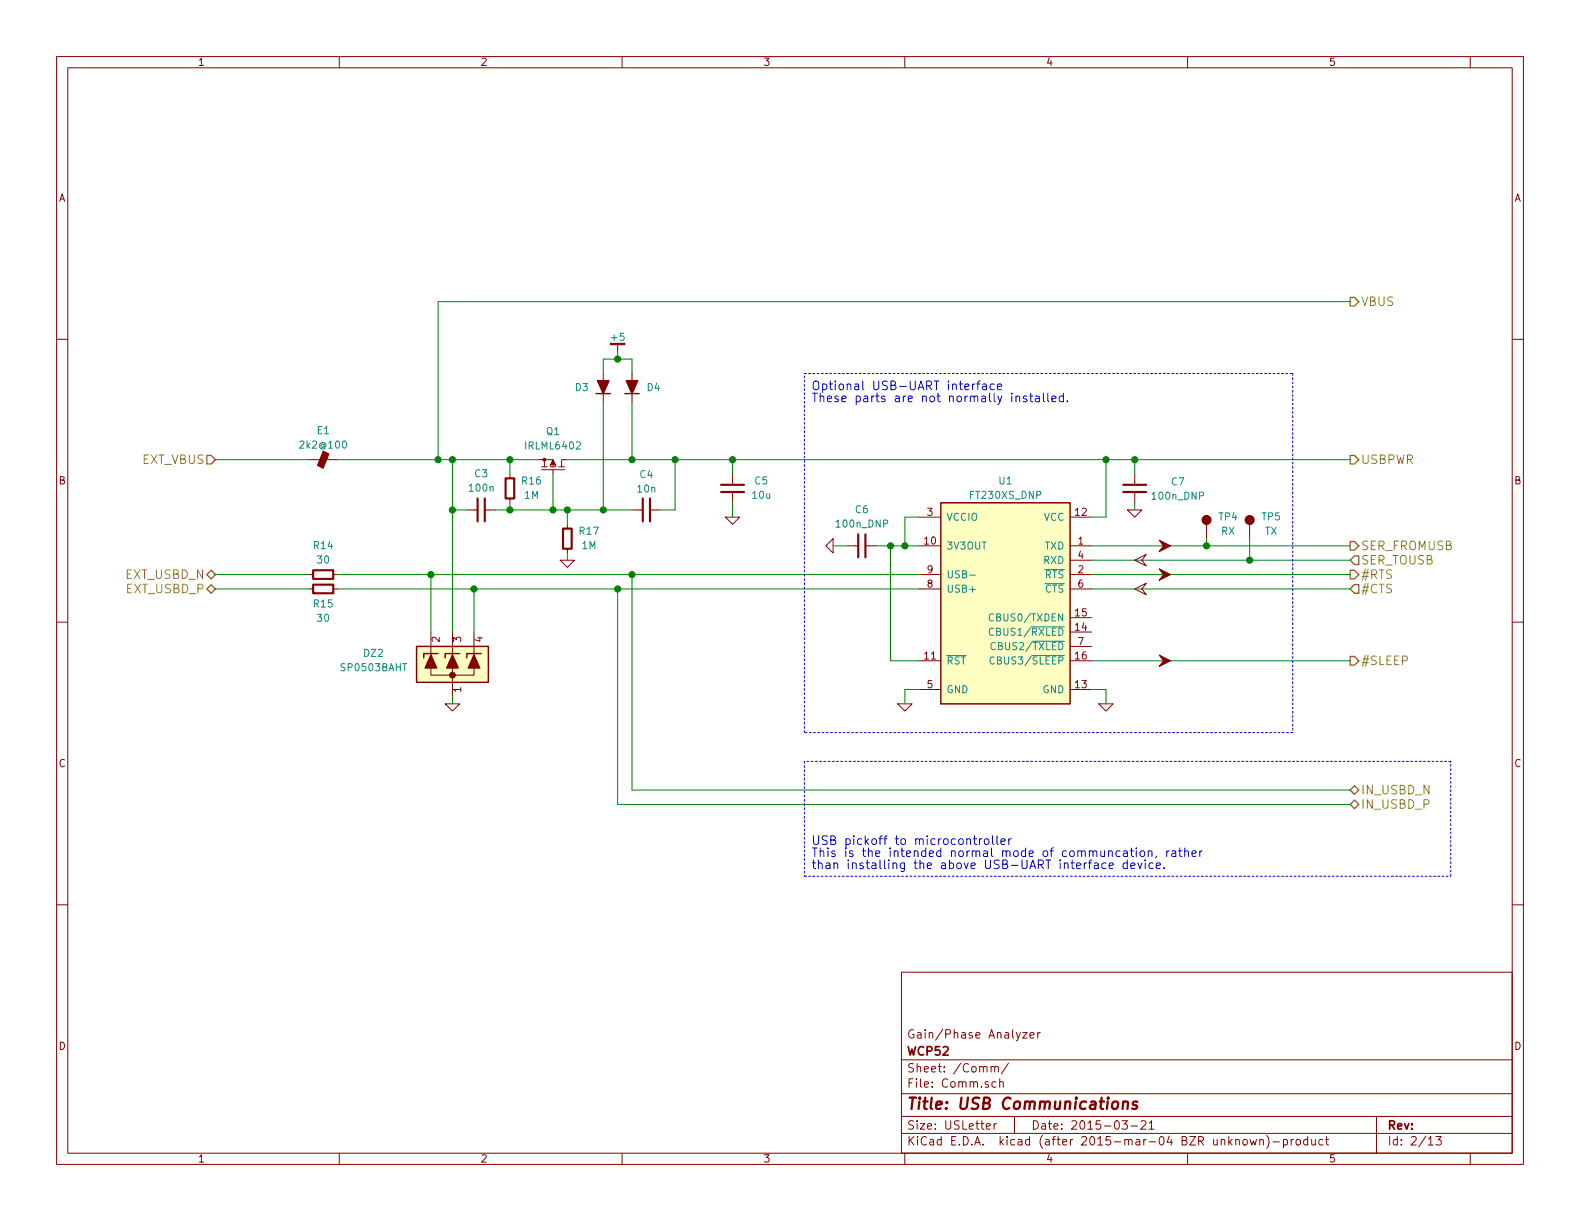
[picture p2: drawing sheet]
<svg xmlns="http://www.w3.org/2000/svg" width="279mm" height="216mm" viewBox="0 0 279 216" stroke-linecap="round" stroke-linejoin="round" font-family="sans-serif">
<g fill="none" stroke="#840000" stroke-width=".18">
<path d="M10 10h259.4v195.9h-259.4zM12 12h255.4v191.9h-255.4zM60 10v2M110 10v2M160 10v2M210 10v2M260 10v2M10 60h2M267.4 60h2M106.7 66v1.3M106.7 69.6v1.5M109.2 61v1.2"/>
<path d="M111.8 66v1.3M111.8 69.6v1.5M54.6 81.3h5.1M82.5 90.2h2M85.7 90.2h1.9M90.2 83.8v.8M90.2 88.1v.8M95.2 81.3h.7M95.8 81.3h2v1.3M95.8 83.1h4M95.8 82.6h1M96.3 81.3v1.3"/>
<path d="M97.3 82.6h1M97.8 83.1v.7M98.8 82.6h1M99.1 99.1h2.5l-1.3 1.2zM99.7 81.3h.6M99.8 81.3h-.5v1.3M100.3 92.7v.8M100.3 97v.8M111.8 90.2h1.9M114.9 90.2h1.9M128.3 91.4h2.5l-1.3 1.3zM129.5 83.8v1.9"/>
<path d="M129.5 87v1.9M146 96.5l1.3-1.2v2.5zM149.9 96.5h1.9M153 96.5h1.9M162.6 96.5h3.8M162.6 91.4h3.8M189.2 96.5h3.8M189.2 91.4h3.8M189.2 99.1h3.8M199.4 90.2h2.5l-1.2 1.2zM200.7 99.1l2-1.1-.8 1.1 .8 1zM200.7 83.8v1.9"/>
<path d="M200.7 87v1.9M213.4 92.7v2.6M221 92.7v2.6M10 110h2M54.6 101.6h.8M54.6 104.1h.8M58.9 101.6h.8M58.9 104.1h.8M76.2 118.1v1.3h7.6v-1.3M76.2 111.8v4M80 111.8v4M80 118.1v5.1"/>
<path d="M83.8 111.8v4M162.6 101.6h3.8M162.6 104.1h3.8M162.6 116.8h3.8M189.2 101.6h3.8M189.2 104.1h3.8M189.2 114.3h3.8M189.2 116.8h3.8M189.2 111.8h3.8M189.2 109.2h3.8M200.7 104.1l2-1-.8 1 .8 1.1zM267.4 110h2"/>
<path d="M78.7 124.5h2.6l-1.3 1.2zM158.7 124.5h2.6l-1.3 1.2zM162.6 121.9h3.8M189.2 121.9h3.8M194.3 124.5h2.5l-1.2 1.2zM10 160h2M267.4 160h2M159.4 171.9h108v32h-108zM159.4 197.4h108M159.4 193.4h108M159.4 187.4h108M174.4 199.2l.7-.2v-.2l-.4-.1-.3 .2 .1 .7h.6"/>
<path d="M175.3 188.7l.2-.1h.3l.1 1M175.3 188.6v1M175.8 198.7v1M175.9 188.8a.36 .36 0 0 1 .3-.2 .36 .36 0 0 1 .4 .2v.8M176.1 191.3h-.4l-.3 .2 .1 .6 .2 .2 .4-.1M176.2 198.7l-.4 .3M176.8 191.4l.2-.1h.4v1M176.8 190.8v1.5M178.3 188l-1.2 1.9M179.4 197.4v3M180.8 182.6h.8l-.8 1h.8M182.1 183.1l.8-.2-.1-.2-.4-.1-.3 .2 .1 .7h.6"/>
<path d="M183.5 182.6v1M183.9 182.6l-.4 .3M198.4 198.2h1l-.5 .6 .4 .1v.6l-.2 .2-.7-.2M200 199.1h1.1M201.8 198.3l.2-.1h.4l.2 .4-.9 1.1h.9M203.2 198.6l.4-.4v1.5M203.2 199.7h.9M243.4 197.4v6.5M60 203.9v2M110 203.9v2M159.4 200.4h108M160 203.9v2"/>
<path d="M210 203.9v2M219.9 201.6l.2-.1 .4 .1 .1 .6-.2 .2-.3 .1-.2-.2zM221.1 201.5l.3 1 .2-.7 .3 .7 .3-1M222.8 201.6l.2-.1h.4v1M222.8 201.5v1M224 200.8a1.71 1.71 0 0 1 0 2.2M225.1 201.9h1.2M227 201.5h.4l.3 .3-.1 .6h-.6M227 201.5v1.5M228.3 201.5v1M228.8 201.5l-.5 .3M229.3 201.6l.2-.1 .4 .1 .1 .6-.2 .2-.3 .1-.2-.2z"/>
<path d="M231.2 201.5h-.4l-.3 .3 .1 .5 .2 .2 .4-.1M231.2 201v1.5M232 201.5v.9l.4 .1 .2-.2M232.6 201.5v1M233.9 201.5h-.4l-.3 .3 .1 .5 .2 .2 .4-.1M234.4 201.5h.5M234.6 201v1.3l.3 .2M252.6 202.5h.8M253.9 201h1l-.5 .5 .4 .2v.6l-.2 .2-.7-.2M260 203.9v2"/>
</g>
<path d="M198.6 194.9a.52 .52 0 0 1 .9 .1l-.1 1.1M198.7 194.8l-.2 1.3M201.1 194.8h-.5l-.3 .3 .3 .3 .4 .1 .1 .3-.1 .2-.2 .1-.6-.1" fill="none" stroke="#840000" stroke-width=".41"/>
<g fill="#ffffc2" stroke="#ffffc2" stroke-width=".25">
<path d="M166.4 88.9h22.8v35.6h-22.8z"/>
<path d="M73.7 114.3h12.7v6.4h-12.7z"/>
</g>
<path d="M105.4 69.6h2.5M110.5 69.6h2.5M166.4 88.9h22.8v35.6h-22.8zM73.7 114.3h12.7v6.4h-12.7zM77.5 115.6h-2.6v.7M81.3 115.6h-2.6v.7M85.1 115.6h-2.6v.7" fill="none" stroke="#840000" stroke-width=".25"/>
<path d="M167.4 115.9h3.4M171.5 101.7h1M175.7 111.2a.5 .5 0 0 0-.6 0 .5 .5 0 0 0-.2 .6l.1 .3a.41 .41 0 0 0 .7 .1M175.7 108.6a.5 .5 0 0 0-.6 0 .5 .5 0 0 0-.2 .6l.1 .4a.41 .41 0 0 0 .7 .1M175.8 116.3a.5 .5 0 0 0-.6 0 .5 .5 0 0 0-.1 .6l.1 .3a.41 .41 0 0 0 .6 .1M176 113.7a.5 .5 0 0 0-.6 0 .5 .5 0 0 0-.2 .6l.1 .4a.41 .41 0 0 0 .7 .1M182.3 110.8h5.9M182.4 115.9h5.8M182.6 113.4h5.6M184.8 100.7h3.4M184.8 103.2h3.4" fill="none" stroke="#008484" stroke-width=".18"/>
<g fill="#840000" stroke="#840000" stroke-width=".18">
<path d="M57.1 79.8l1.1 .5-1.1 2.5-1-.5z"/>
<path d="M97.8 81.3l.5 1-.5-.3-.5 .3z"/>
<path d="M107.9 60.7h2.6v.3h-2.6z"/>
<path d="M205 95.5l2 1-2 1 .7-1z"/>
<path d="M205 100.6l2 1-2 1 .7-1z"/>
<path d="M205 115.8l2 1-2 1.1 .7-1.1z"/>
<circle cx="80" cy="119.4" r=".51"/>
<circle cx="96.3" cy="81.3" r=".25"/>
</g>
<g fill="#840000" stroke="#840000" stroke-width=".25">
<path d="M76.2 115.8l1 2.3h-2z"/>
<path d="M80 115.8l1 2.3h-2z"/>
<path d="M83.8 115.8l1 2.3h-2z"/>
<path d="M105.7 67.3h2l-1 2.3z"/>
<path d="M110.7 67.3h2.1l-1 2.3z"/>
<circle cx="213.4" cy="91.9" r=".76"/>
<circle cx="221" cy="91.9" r=".76"/>
</g>
<g fill="none" stroke="#840000" stroke-width=".38">
<path d="M84.5 88.1v4.1M85.7 88.1v4.1M89.4 84.6h1.5v3.5h-1.5zM99.6 93.5h1.5v3.5h-1.5zM113.7 88.1v4.1M114.9 88.1v4.1M127.5 87h4.1M127.5 85.7h4.1M151.8 94.5v4.1M153 94.5v4.1M198.6 87h4.1M198.6 85.7h4.1"/>
<path d="M55.4 100.8h3.5v1.6h-3.5zM55.4 103.4h3.5v1.5h-3.5z"/>
</g>
<path d="M238.8 52.6h.7l.8 .7-.8 .8h-.7zM36.6 80.5h.7l.8 .8-.8 .7h-.7zM238.8 95.8h.7l.8 .7-.8 .8h-.7zM238.8 80.5h.7l.8 .8-.8 .7h-.7zM239.5 98.3h.8v1.5h-.8l-.7-.7zM36.6 101.6l.7-.8 .8 .8-.8 .8zM36.6 104.1l.7-.7 .8 .7-.8 .8zM238.8 100.8h.7l.8 .8-.8 .8h-.7zM238.8 116.1h.7l.8 .7-.8 .8h-.7zM239.5 103.4h.8v1.5h-.8l-.7-.8zM238.8 139.7l.7-.8 .8 .8-.8 .8zM238.8 142.2l.7-.7 .8 .7-.8 .8z" fill="none" stroke="#848400" stroke-width=".25"/>
<g fill="none" stroke="#008400" stroke-width=".18">
<path d="M238.8 53.3h-161.3v28M106.7 66v-2.5h5.1v2.5M106.7 71.1v19.1M109.2 62.2v1.3M111.8 71.1v10.2M38.1 81.3h16.5M59.7 81.3h35.5M80 81.3v30.5M80 90.2h2.5M87.6 90.2h24.2M90.2 81.3v2.5M90.2 88.9v1.3"/>
<path d="M97.8 83.8v6.4M100.3 81.3h138.5M100.3 90.2v2.5M100.3 97.8v1.3M119.4 81.3v8.9h-2.6M129.5 81.3v2.5M129.5 88.9v2.5M147.3 96.5h2.6M154.9 96.5h7.7M157.5 96.5v20.3h5.1M162.6 91.4h-2.6v5.1M193 96.5h45.8"/>
<path d="M193 99.1h45.8M195.6 81.3v10.1h-2.6M200.7 81.3v2.5M200.7 88.9v1.3M213.4 95.3v1.2M221 95.3v3.8M38.1 101.6h16.5M38.1 104.1h16.5M59.7 101.6h102.9M59.7 104.1h102.9M76.2 101.6v10.2M83.8 104.1v7.7"/>
<path d="M109.2 104.1v38.1h129.6M111.8 101.6v38.1h127M193 101.6h45.8M193 104.1h45.8M193 116.8h45.8M80 123.2v1.3M162.6 121.9h-2.6v2.6M193 121.9h2.6v2.6"/>
</g>
<g fill="#008400" stroke="#008400" stroke-width=".25">
<circle cx="129.5" cy="81.3" r=".51"/>
<circle cx="160" cy="96.5" r=".51"/>
<circle cx="157.5" cy="96.5" r=".51"/>
<circle cx="195.6" cy="81.3" r=".51"/>
<circle cx="200.7" cy="81.3" r=".51"/>
<circle cx="83.8" cy="104.1" r=".51"/>
<circle cx="76.2" cy="101.6" r=".51"/>
<circle cx="80" cy="81.3" r=".51"/>
<circle cx="111.8" cy="101.6" r=".51"/>
<circle cx="109.2" cy="104.1" r=".51"/>
<circle cx="80" cy="90.2" r=".51"/>
<circle cx="97.8" cy="90.2" r=".51"/>
<circle cx="119.4" cy="81.3" r=".51"/>
<circle cx="100.3" cy="90.2" r=".51"/>
<circle cx="106.7" cy="90.2" r=".51"/>
<circle cx="111.8" cy="81.3" r=".51"/>
<circle cx="109.2" cy="63.5" r=".51"/>
<circle cx="90.2" cy="90.2" r=".51"/>
<circle cx="90.2" cy="81.3" r=".51"/>
<circle cx="77.5" cy="81.3" r=".51"/>
<circle cx="213.4" cy="96.5" r=".51"/>
<circle cx="221" cy="99.1" r=".51"/>
</g>
<path d="M142.2 66h86.4M228.6 66v63.5M142.2 129.5v-63.5M142.2 134.6v20.3M228.6 129.5h-86.4M256.5 134.6h-114.3M142.2 154.9h114.3M256.5 154.9v-20.3" fill="none" stroke="#0000c2" stroke-width=".18" stroke-dasharray=".3 .4"/>
<g fill="none" stroke="#0000c2" stroke-width=".18">
<path d="M172.4 67.9l-.3 .1-.1 .2M172.7 67.9h.6M173.3 67.4l-.3 .1-.1 .1v1.3M173.8 68h.6v.9M174.4 68.2l-.5 .1a.3 .3 0 0 0-.2 .3 .3 .3 0 0 0 .2 .3l.5-.1M175.8 68a.48 .48 0 0 0-.6 0v.8a.48 .48 0 0 0 .6 0M176.4 68.4l.7-.2-.1-.2-.4-.1-.2 .2 .1 .7h.5M179.7 70.2v-.1a.36 .36 0 0 1 .6 .2v.7M181.5 70.1l-.3-.1-.3 .3 .1 .2 .5 .1v.4h-.6M182.1 70h.6M182.3 69.5v1.3l.4 .2M183.1 70.1h.6l.1 .9"/>
<path d="M183.8 70.4l-.5 .1a.3 .3 0 0 0-.2 .3 .3 .3 0 0 0 .2 .2h.5M184.5 69.5v1.3l.2 .2M185.3 69.5v1.3l.2 .2M186 70.5l.7-.1v-.3l-.5-.1-.2 .3 .1 .7h.6M188 70.1a.48 .48 0 0 0-.6 .1v.7a.48 .48 0 0 0 .6 .1M188 69.5v1.5M188.7 70.9v.1M172.1 148.3h.6M172.3 147.8v1.3l.4 .2M173.2 148.3v1M173.6 148.3l-.2 .1-.2 .2M174.1 148.5l.3-.2 .4 .2 .1 .5-.2 .3h-.3l-.3-.1z"/>
<path d="M175.5 147.8v1.3l.2 .2M176.3 147.8v1.3l.2 .2M177 148.8l.7-.1v-.3l-.5-.1-.2 .2 .1 .8h.6M178.4 148.3v1M178.8 148.3l-.3 .1-.1 .2M195.6 152.7a.48 .48 0 0 0-.7 0v.7a.48 .48 0 0 0 .7 .1M196.1 153.1l.8-.2-.1-.2-.4-.1-.3 .2 .1 .7h.6M198.7 150.5h.6l.1 1M199.3 152.7a.48 .48 0 0 0-.6 0v.7a.48 .48 0 0 0 .6 .1M199.3 152.1v1.5M199.4 150.8l-.5 .1a.3 .3 0 0 0-.3 .3 .3 .3 0 0 0 .3 .3l.5-.1M199.9 150.4h.6"/>
<path d="M200 153.1l.7-.2-.1-.2-.4-.1-.2 .2 .1 .7h.5M200.1 149.9v1.4l.4 .2M200.9 149.9v.2M200.9 150.4v1.1M201.2 152.6l.4 1 .3-1M201.7 150.6l.2-.2 .4 .2 .1 .6-.1 .2-.4 .1-.2-.2zM202.5 152.1v.1M202.5 152.6v1M203 150.6l.1-.1a.36 .36 0 0 1 .6 .2v.8M203 150.4v1.1M203.9 152.7a.48 .48 0 0 0-.6 0v.7a.48 .48 0 0 0 .6 .1M204.5 153.1l.7-.2-.1-.2-.4-.1-.2 .2v.7h.6"/>
<path d="M204.5 151.4l-.2 .3M205.8 153.4v.2M206.3 150.4v1.1M206.8 150.4l-.3 .1-.2 .2M207.3 150.5h.5l.1 1M207.9 150.8l-.5 .1a.3 .3 0 0 0-.2 .3 .3 .3 0 0 0 .2 .3l.5-.1M208.4 150.4h.6M208.6 149.9v1.4l.4 .2M209.5 150.6l.1-.1a.36 .36 0 0 1 .6 .2v.8M209.5 149.9v1.6M210.8 151l.7-.2v-.3l-.5-.1-.2 .3 .1 .7h.6M212.2 150.4v1.1"/>
<path d="M212.6 150.4l-.3 .1-.1 .2"/>
</g>
<text font-size="2.8" fill="#840000" x="160.4" y="196.2">Title: USB Communications</text>
<g font-size="2.1" fill="#848400">
<text x="240.7" y="54.1">VBUS</text>
<text x="25" y="82">EXT_VBUS</text>
<text x="240.7" y="82">USBPWR</text>
<text x="240.7" y="97.3">SER_FROMUSB</text>
<text x="240.7" y="99.8">SER_TOUSB</text>
<text x="22.1" y="102.4">EXT_USBD_N</text>
<text x="22.3" y="104.9">EXT_USBD_P</text>
<text x="240.7" y="102.4">#RTS</text>
<text x="240.7" y="104.9">#CTS</text>
<text x="240.7" y="117.6">#SLEEP</text>
<text x="240.7" y="140.5">IN_USBD_N</text>
<text x="240.7" y="143">IN_USBD_P</text>
</g>
<g font-size="2.1" fill="#0000c2">
<text x="143.5" y="69">Optional USB-UART interface</text>
<text x="143.5" y="71.1">These parts are not normally installed.</text>
<text x="143.5" y="149.4">USB pickoff to microcontroller</text>
<text x="143.5" y="151.5">This is the intended normal mode of communcation, rather</text>
<text x="143.5" y="153.7">than installing the above USB-UART interface device.</text>
</g>
<g font-size="2.1" fill="#840000">
<text x="160.4" y="183.6">Gain/Phase Analyzer</text>
<text x="160.4" y="189.6">Sheet: /Comm/</text>
<text x="160.4" y="186.6">WCP52</text>
<text x="160.4" y="192.3">File: Comm.sch</text>
<text x="160.4" y="202.5">KiCad E.D.A. kicad (after 2015-mar-04 BZR unknown)-product</text>
<text x="160.4" y="199.7">Size: USLetter</text>
<text x="182.4" y="199.7">Date: 2015-03-21</text>
<text x="245.4" y="199.7">Rev:</text>
<text x="245.4" y="202.5">Id: 2/13</text>
</g>
<g font-size="1.8" fill="#840000">
<text x="35" y="11.6">1</text>
<text x="85" y="11.6">2</text>
<text x="135" y="11.6">3</text>
<text x="185" y="11.6">4</text>
<text x="235" y="11.6">5</text>
<text x="10.4" y="35.6">A</text>
<text x="267.8" y="35.6">A</text>
<text x="10.4" y="85.6">B</text>
<text x="267.8" y="85.6">B</text>
<text x="164" y="91.2">3</text>
<text x="190.2" y="91.2">12</text>
<text x="163.5" y="96.3">10</text>
<text x="164" y="101.3">9</text>
<text x="190.7" y="96.3">1</text>
<text x="190.7" y="101.3">2</text>
<text x="190.7" y="98.8">4</text>
<text x="164" y="103.9">8</text>
<text x="190.7" y="103.9">6</text>
<text x="77.7" y="113.5" transform="rotate(-90 77.7 113.5)">2</text>
<text x="81.5" y="113.5" transform="rotate(-90 81.5 113.5)">3</text>
<text x="85.3" y="113.5" transform="rotate(-90 85.3 113.5)">4</text>
<text x="190.2" y="111.5">14</text>
<text x="190.2" y="109">15</text>
<text x="163.5" y="116.6">11</text>
<text x="190.2" y="116.6">16</text>
<text x="190.7" y="114">7</text>
<text x="81.5" y="122.4" transform="rotate(-90 81.5 122.4)">1</text>
<text x="164" y="121.7">5</text>
<text x="190.2" y="121.7">13</text>
<text x="10.4" y="135.6">C</text>
<text x="267.8" y="135.6">C</text>
<text x="10.4" y="185.6">D</text>
<text x="267.8" y="185.6">D</text>
<text x="35" y="205.5">1</text>
<text x="85" y="205.5">2</text>
<text x="135" y="205.5">3</text>
<text x="185" y="205.5">4</text>
<text x="235" y="205.5">5</text>
</g>
<g font-size="1.8" fill="#008484">
<text x="108.2" y="60.2">+5</text>
<text x="101.8" y="69.1">D3</text>
<text x="114.5" y="69.1">D4</text>
<text x="56.1" y="76.8">E1</text>
<text x="96.6" y="76.9">Q1</text>
<text x="53.3" y="79.3">2k2@100</text>
<text x="93.1" y="79.5">IRLML6402</text>
<text x="83.1" y="86.9">100n</text>
<text x="84" y="84.4">C3</text>
<text x="92.4" y="85.6">R16</text>
<text x="92.8" y="88.2">1M</text>
<text x="112.8" y="87.1">10n</text>
<text x="113.2" y="84.5">C4</text>
<text x="133.1" y="88.2">10u</text>
<text x="133.5" y="85.6">C5</text>
<text x="171.7" y="88.2">FT230XS_DNP</text>
<text x="176.7" y="85.6">U1</text>
<text x="203.9" y="88.3">100n_DNP</text>
<text x="207.2" y="85.8">C7</text>
<text x="102.5" y="94.5">R17</text>
<text x="148" y="93.3">100n_DNP</text>
<text x="151.3" y="90.7">C6</text>
<text x="167.4" y="92.1">VCCIO</text>
<text x="184.5" y="92.1">VCC</text>
<text x="215.5" y="92">TP4</text>
<text x="216" y="94.5">RX</text>
<text x="223.2" y="92">TP5</text>
<text x="223.7" y="94.5">TX</text>
<text x="55.5" y="97.1">R14</text>
<text x="56.2" y="99.6">30</text>
<text x="102.9" y="97.1">1M</text>
<text x="167.4" y="97.2">3V3OUT</text>
<text x="184.5" y="99.7">RXD</text>
<text x="184.7" y="97.2">TXD</text>
<text x="55.5" y="107.4">R15</text>
<text x="167.4" y="104.8">USB+</text>
<text x="167.4" y="102.2">USB-</text>
<text x="184.7" y="102.2">RTS</text>
<text x="184.7" y="104.8">CTS</text>
<text x="56.2" y="109.9">30</text>
<text x="175.7" y="112.4">CBUS1/RXLED</text>
<text x="175.7" y="109.9">CBUS0/TXDEN</text>
<text x="60.5" y="118.7">SP0503BAHT</text>
<text x="64.4" y="116.1">DZ2</text>
<text x="167.4" y="117.5">RST</text>
<text x="175.9" y="114.9">CBUS2/TXLED</text>
<text x="175.9" y="117.5">CBUS3/SLEEP</text>
<text x="167.4" y="122.6">GND</text>
<text x="184.3" y="122.6">GND</text>
</g>
</svg>
